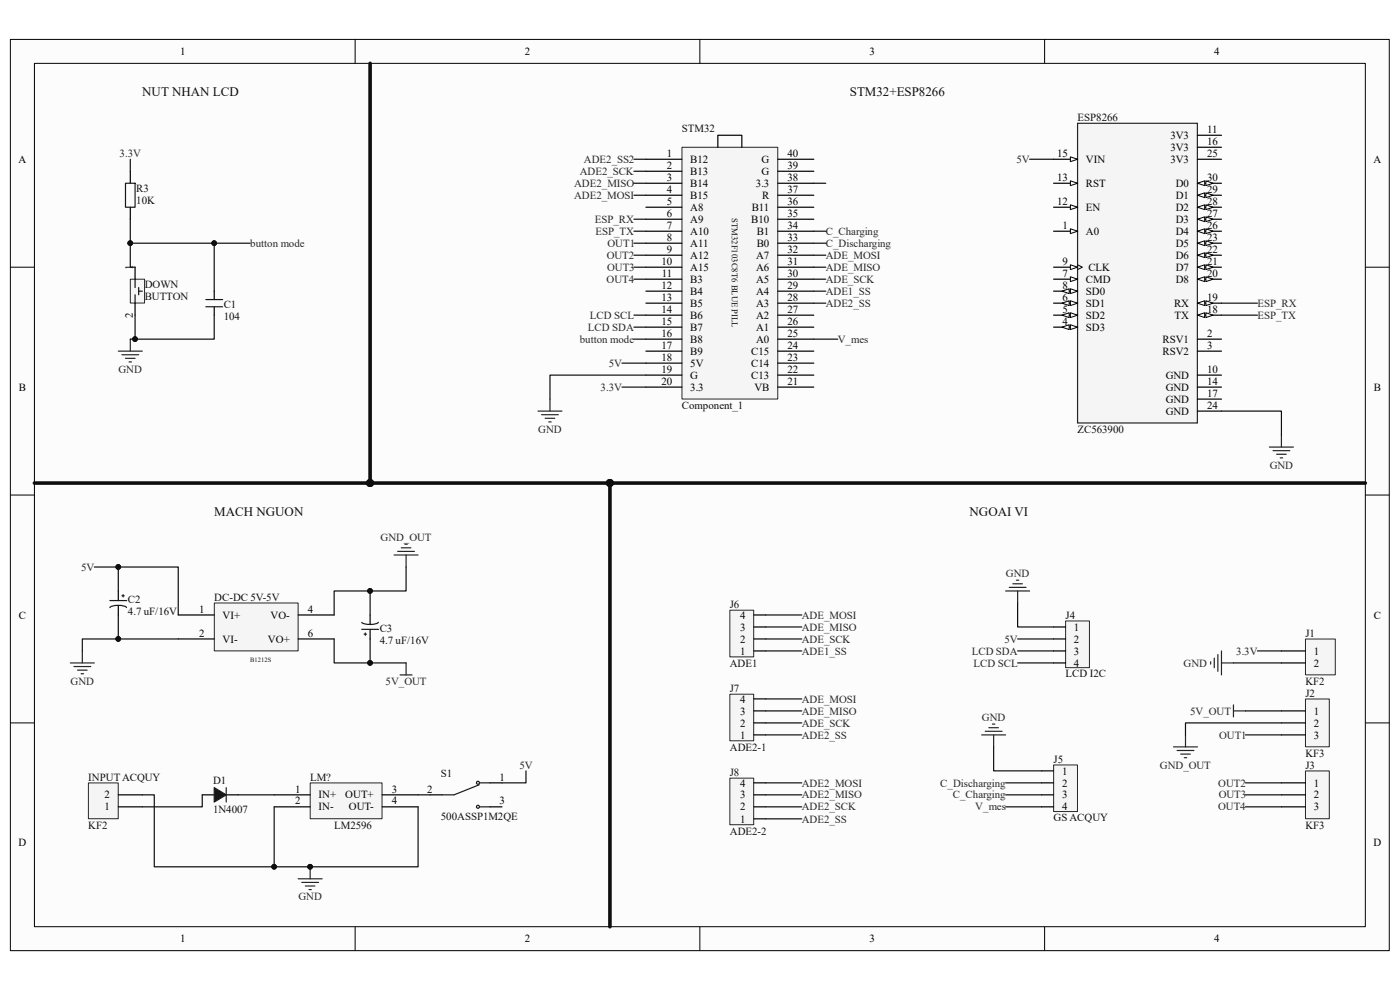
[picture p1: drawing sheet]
<svg xmlns="http://www.w3.org/2000/svg" width="594mm" height="420mm" viewBox="0 0 594 420" stroke-linecap="round" stroke-linejoin="round" font-family="sans-serif">
<path d="M4.4 16.8h585v386.5h-585z" fill="#fcfcfc"/>
<path d="M4.4 16.7h585v386.6h-585z" fill="none" stroke="#000" stroke-width=".42"/>
<path d="M14.6 26.9h564.7v366.2h-564.7z" fill="#fcfcfc"/>
<g fill="none" stroke="#000" stroke-width=".42">
<path d="M150.7 16.7v10.2M296.9 16.7v10.2M443.2 16.7v10.2M14.6 26.9h564.7v366.2h-564.7zM4.4 113.4h10.2M579.3 113.4h10.2M4.4 210h10.2M579.3 210h10.2M4.4 306.7h10.2M579.3 306.7h10.2M150.7 393.2v10.2M296.9 393.2v10.2"/>
<path d="M443.2 393.2v10.2"/>
</g>
<path d="M289.4 62.5h40.6v106.8h-40.6z" fill="#f5f5f5"/>
<path d="M289.3 62.5h40.7v106.8h-40.7z" fill="none" stroke="#262626" stroke-width=".42"/>
<g fill="none" stroke="#000" stroke-width=".51">
<path d="M274 67.6h15.3M274 72.7h15.3M274 77.7h15.3M304.6 62.5v-5.1h10.1v5.1M330 67.6h15.3M330 72.7h15.3M330 77.7h15.3M274 82.8h15.3M274 87.9h15.3M274 93h15.3M274 98.1h15.3M330 82.8h15.3"/>
<path d="M330 87.9h15.3M330 93h15.3M330 98.1h15.3M274 103.2h15.3M274 108.3h15.3M274 113.4h15.3M274 118.4h15.3M330 103.2h15.3M330 108.3h15.3M330 113.4h15.3M330 118.4h15.3M274 123.5h15.3"/>
<path d="M274 128.6h15.3M274 133.7h15.3M274 138.8h15.3M330 123.5h15.3M330 128.6h15.3M330 133.7h15.3M330 138.8h15.3M274 143.9h15.3M274 149h15.3M274 154.1h15.3M274 159.1h15.3M330 143.9h15.3"/>
<path d="M330 149h15.3M330 154.1h15.3M330 159.1h15.3M274 164.2h15.3M330 164.2h15.3"/>
</g>
<path d="M426.7 250.7h10.2M428.2 249.2h7.1M429.7 247.7h4.1M431.3 246.1h1M431.8 250.7v5.1" fill="none" stroke="#262626" stroke-width=".51"/>
<path d="M55.3 118.5h6v10.1h-6z" fill="#f5f5f5"/>
<path d="M55.3 118.4h6v10.2h-6z" fill="none" stroke="#262626" stroke-width=".42"/>
<path d="M57.3 118.4v3.6M57.3 125.1v3.5M58.8 122v3.1M58.8 123.5h1.6" fill="none" stroke="#151515" stroke-width=".51"/>
<path d="M55.3 72.7v5M55.3 87.9v5.1M57.3 113.4v5M57.3 128.6v5.1" fill="none" stroke="#000" stroke-width=".51"/>
<path d="M53.2 77.7h4.1v10.2h-4.1z" fill="none" stroke="#1c1c1c" stroke-width=".51"/>
<path d="M50.2 149h10.2M51.7 150.5h7.1M53.2 152h4.1M54.8 153.5h1M55.3 143.9v5.1" fill="none" stroke="#262626" stroke-width=".51"/>
<path d="M447.1 324.6h10.1v19.7h-10.1z" fill="#f5f5f5"/>
<path d="M447 324.5h10.2v19.8h-10.2z" fill="none" stroke="#262626" stroke-width=".42"/>
<path d="M441.9 327h5.1M441.9 332.1h5.1M441.9 337.2h5.1M441.9 342.3h5.1" fill="none" stroke="#000" stroke-width=".51"/>
<path d="M416.5 311.8h10.2M418 310.2h7.1M419.6 308.7h4M421.1 307.2h1M421.6 311.8v5.1" fill="none" stroke="#262626" stroke-width=".51"/>
<path d="M452.2 263.5h10v19.8h-10z" fill="#f5f5f5"/>
<path d="M452.1 263.4h10.1v19.9h-10.1z" fill="none" stroke="#262626" stroke-width=".42"/>
<path d="M447 266h5.1M447 271.1h5.1M447 276.2h5.1M447 281.2h5.1" fill="none" stroke="#000" stroke-width=".51"/>
<path d="M457.2 52.3h50.8v127.1h-50.8z" fill-rule="evenodd" fill="#f5f5f5" stroke="#262626" stroke-width=".51"/>
<path d="M447 67.6h10.2" fill="none" stroke="#000" stroke-width=".51"/>
<path d="M454.1 66.5l3.1 1.1-3.1 1z" fill="#fcfcfc"/>
<path d="M454.1 66.5l3.1 1.1-3.1 1z" fill="none" stroke="#000" stroke-width=".42"/>
<path d="M447 77.7h10.2" fill="none" stroke="#000" stroke-width=".51"/>
<path d="M454.1 76.7l3.1 1-3.1 1.1z" fill="#fcfcfc"/>
<path d="M454.1 76.7l3.1 1-3.1 1.1z" fill="none" stroke="#000" stroke-width=".42"/>
<path d="M447 87.9h10.2" fill="none" stroke="#000" stroke-width=".51"/>
<path d="M454.1 86.9l3.1 1-3.1 1z" fill="#fcfcfc"/>
<path d="M454.1 86.9l3.1 1-3.1 1z" fill="none" stroke="#000" stroke-width=".42"/>
<path d="M447 98.1h10.2" fill="none" stroke="#000" stroke-width=".51"/>
<path d="M454.1 97.1l3.1 1-3.1 1z" fill="#fcfcfc"/>
<path d="M454.1 97.1l3.1 1-3.1 1zM457.2 112.3l2 1.1-2 1" fill="none" stroke="#000" stroke-width=".42"/>
<path d="M447 113.4h10.2" fill="none" stroke="#000" stroke-width=".51"/>
<path d="M454.1 112.3l3.1 1.1-3.1 1z" fill="#fcfcfc"/>
<path d="M454.1 112.3l3.1 1.1-3.1 1z" fill="none" stroke="#000" stroke-width=".42"/>
<path d="M447 118.4h10.2" fill="none" stroke="#000" stroke-width=".51"/>
<path d="M454.1 117.4l3.1 1-3.1 1.1z" fill="#fcfcfc"/>
<path d="M454.1 117.4l3.1 1-3.1 1.1z" fill="none" stroke="#000" stroke-width=".42"/>
<path d="M447 123.5h10.2" fill="none" stroke="#000" stroke-width=".51"/>
<path d="M454.1 122.5l3.1 1-3.1 1z" fill="#fcfcfc"/>
<path d="M454.1 122.5l3.1 1-3.1 1z" fill="none" stroke="#000" stroke-width=".42"/>
<path d="M450.6 123.5l3-1v2z" fill="#fcfcfc"/>
<path d="M450.6 123.5l3-1v2z" fill="none" stroke="#000" stroke-width=".42"/>
<path d="M447 128.6h10.2" fill="none" stroke="#000" stroke-width=".51"/>
<path d="M454.1 127.6l3.1 1-3.1 1z" fill="#fcfcfc"/>
<path d="M454.1 127.6l3.1 1-3.1 1z" fill="none" stroke="#000" stroke-width=".42"/>
<path d="M450.6 128.6l3-1v2z" fill="#fcfcfc"/>
<path d="M450.6 128.6l3-1v2z" fill="none" stroke="#000" stroke-width=".42"/>
<path d="M447 133.7h10.2" fill="none" stroke="#000" stroke-width=".51"/>
<path d="M454.1 132.7l3.1 1-3.1 1z" fill="#fcfcfc"/>
<path d="M454.1 132.7l3.1 1-3.1 1z" fill="none" stroke="#000" stroke-width=".42"/>
<path d="M450.6 133.7l3-1v2z" fill="#fcfcfc"/>
<path d="M450.6 133.7l3-1v2z" fill="none" stroke="#000" stroke-width=".42"/>
<path d="M447 138.8h10.2" fill="none" stroke="#000" stroke-width=".51"/>
<path d="M454.1 137.8l3.1 1-3.1 1z" fill="#fcfcfc"/>
<path d="M454.1 137.8l3.1 1-3.1 1z" fill="none" stroke="#000" stroke-width=".42"/>
<path d="M450.6 138.8l3-1v2z" fill="#fcfcfc"/>
<path d="M450.6 138.8l3-1v2z" fill="none" stroke="#000" stroke-width=".42"/>
<path d="M508.1 57.4h10.2M508.1 62.5h10.2M508.1 67.6h10.2M508.1 77.7h10.2" fill="none" stroke="#000" stroke-width=".51"/>
<path d="M508.1 77.7l3-1v2.1z" fill="#fcfcfc"/>
<path d="M508.1 77.7l3-1v2.1z" fill="none" stroke="#000" stroke-width=".42"/>
<path d="M511.6 76.7l3.1 1-3.1 1.1z" fill="#fcfcfc"/>
<path d="M511.6 76.7l3.1 1-3.1 1.1z" fill="none" stroke="#000" stroke-width=".42"/>
<path d="M508.1 82.8h10.2" fill="none" stroke="#000" stroke-width=".51"/>
<path d="M508.1 82.8l3-1v2z" fill="#fcfcfc"/>
<path d="M508.1 82.8l3-1v2z" fill="none" stroke="#000" stroke-width=".42"/>
<path d="M511.6 81.8l3.1 1-3.1 1z" fill="#fcfcfc"/>
<path d="M511.6 81.8l3.1 1-3.1 1z" fill="none" stroke="#000" stroke-width=".42"/>
<path d="M508.1 87.9h10.2" fill="none" stroke="#000" stroke-width=".51"/>
<path d="M508.1 87.9l3-1v2z" fill="#fcfcfc"/>
<path d="M508.1 87.9l3-1v2z" fill="none" stroke="#000" stroke-width=".42"/>
<path d="M511.6 86.9l3.1 1-3.1 1z" fill="#fcfcfc"/>
<path d="M511.6 86.9l3.1 1-3.1 1z" fill="none" stroke="#000" stroke-width=".42"/>
<path d="M508.1 93h10.2" fill="none" stroke="#000" stroke-width=".51"/>
<path d="M508.1 93l3-1v2z" fill="#fcfcfc"/>
<path d="M508.1 93l3-1v2z" fill="none" stroke="#000" stroke-width=".42"/>
<path d="M511.6 92l3.1 1-3.1 1z" fill="#fcfcfc"/>
<path d="M511.6 92l3.1 1-3.1 1z" fill="none" stroke="#000" stroke-width=".42"/>
<path d="M508.1 98.1h10.2" fill="none" stroke="#000" stroke-width=".51"/>
<path d="M508.1 98.1l3-1v2z" fill="#fcfcfc"/>
<path d="M508.1 98.1l3-1v2z" fill="none" stroke="#000" stroke-width=".42"/>
<path d="M511.6 97.1l3.1 1-3.1 1z" fill="#fcfcfc"/>
<path d="M511.6 97.1l3.1 1-3.1 1z" fill="none" stroke="#000" stroke-width=".42"/>
<path d="M508.1 103.2h10.2" fill="none" stroke="#000" stroke-width=".51"/>
<path d="M508.1 103.2l3-1v2z" fill="#fcfcfc"/>
<path d="M508.1 103.2l3-1v2z" fill="none" stroke="#000" stroke-width=".42"/>
<path d="M511.6 102.2l3.1 1-3.1 1z" fill="#fcfcfc"/>
<path d="M511.6 102.2l3.1 1-3.1 1z" fill="none" stroke="#000" stroke-width=".42"/>
<path d="M508.1 108.3h10.2" fill="none" stroke="#000" stroke-width=".51"/>
<path d="M508.1 108.3l3-1.1v2.1z" fill="#fcfcfc"/>
<path d="M508.1 108.3l3-1.1v2.1z" fill="none" stroke="#000" stroke-width=".42"/>
<path d="M511.6 107.2l3.1 1.1-3.1 1z" fill="#fcfcfc"/>
<path d="M511.6 107.2l3.1 1.1-3.1 1z" fill="none" stroke="#000" stroke-width=".42"/>
<path d="M508.1 113.4h10.2" fill="none" stroke="#000" stroke-width=".51"/>
<path d="M508.1 113.4l3-1.1v2.1z" fill="#fcfcfc"/>
<path d="M508.1 113.4l3-1.1v2.1z" fill="none" stroke="#000" stroke-width=".42"/>
<path d="M511.6 112.3l3.1 1.1-3.1 1z" fill="#fcfcfc"/>
<path d="M511.6 112.3l3.1 1.1-3.1 1z" fill="none" stroke="#000" stroke-width=".42"/>
<path d="M508.1 118.4h10.2" fill="none" stroke="#000" stroke-width=".51"/>
<path d="M508.1 118.4l3-1v2.1z" fill="#fcfcfc"/>
<path d="M508.1 118.4l3-1v2.1z" fill="none" stroke="#000" stroke-width=".42"/>
<path d="M511.6 117.4l3.1 1-3.1 1.1z" fill="#fcfcfc"/>
<path d="M511.6 117.4l3.1 1-3.1 1.1z" fill="none" stroke="#000" stroke-width=".42"/>
<path d="M508.1 128.6h10.2" fill="none" stroke="#000" stroke-width=".51"/>
<path d="M508.1 128.6l3-1v2z" fill="#fcfcfc"/>
<path d="M508.1 128.6l3-1v2z" fill="none" stroke="#000" stroke-width=".42"/>
<path d="M511.6 127.6l3.1 1-3.1 1z" fill="#fcfcfc"/>
<path d="M511.6 127.6l3.1 1-3.1 1z" fill="none" stroke="#000" stroke-width=".42"/>
<path d="M508.1 133.7h10.2" fill="none" stroke="#000" stroke-width=".51"/>
<path d="M508.1 133.7l3-1v2z" fill="#fcfcfc"/>
<path d="M508.1 133.7l3-1v2z" fill="none" stroke="#000" stroke-width=".42"/>
<path d="M511.6 132.7l3.1 1-3.1 1z" fill="#fcfcfc"/>
<path d="M511.6 132.7l3.1 1-3.1 1z" fill="none" stroke="#000" stroke-width=".42"/>
<path d="M508.1 143.9h10.2M508.1 149h10.2M508.1 159.1h10.2M508.1 164.2h10.2M508.1 169.3h10.2M508.1 174.4h10.2" fill="none" stroke="#000" stroke-width=".51"/>
<path d="M228.3 174.4h10.1M229.8 175.9h7.1M231.3 177.5h4.1M232.8 179h1.1M233.3 169.3v5.1M538.6 189.7h10.2M540.1 191.2h7.2M541.7 192.7h4M543.2 194.2h1M543.7 184.6v5.1" fill="none" stroke="#262626" stroke-width=".51"/>
<path d="M91 255.9h35.5v20.2h-35.5z" fill="#f5f5f5"/>
<path d="M90.9 255.8h35.6v20.3h-35.6z" fill="none" stroke="#262626" stroke-width=".42"/>
<path d="M75.6 271.1h15.3M75.6 260.9h15.3M126.5 271.1h15.3M126.5 260.9h15.3" fill="none" stroke="#000" stroke-width=".51"/>
<path d="M167.2 235.5h10.2M168.7 233.9h7.2M170.3 232.4h4M171.8 230.9h1M172.3 235.5v5M34.9 276.2v5M29.8 281.2h10.2M31.4 282.8h7.1M32.9 284.3h4.1M34.4 285.8h1M169.8 286.3h5M172.3 281.2v5.1" fill="none" stroke="#262626" stroke-width=".51"/>
<path d="M553.9 296.6h10.1v20.2h-10.1z" fill="#f5f5f5"/>
<path d="M553.9 296.5h10.1v20.3h-10.1z" fill="none" stroke="#262626" stroke-width=".42"/>
<path d="M543.7 301.6h10.2M543.7 306.7h10.2M543.7 311.8h10.2" fill="none" stroke="#000" stroke-width=".51"/>
<path d="M553.9 327.1h10.1v20.2h-10.1z" fill="#f5f5f5"/>
<path d="M553.9 327.1h10.1v20.2h-10.1z" fill="none" stroke="#262626" stroke-width=".42"/>
<path d="M543.7 332.1h10.2M543.7 337.2h10.2M543.7 342.3h10.2" fill="none" stroke="#000" stroke-width=".51"/>
<path d="M553.9 271.1h12.6v15.2h-12.6z" fill="#f5f5f5"/>
<path d="M553.9 271.1h12.6v15.2h-12.6z" fill="none" stroke="#262626" stroke-width=".42"/>
<path d="M543.7 276.2h10.2M543.7 281.2h10.2" fill="none" stroke="#000" stroke-width=".51"/>
<path d="M515.2 279.2v4.1M516.7 277.7v7.1M518.3 276.2v10.1M513.7 280.7v1.1M518.3 281.2h5M523.3 299.1v5M497.9 316.9h10.2M499.4 318.4h7.2M501 319.9h4M503 311.8v5.1M523.3 301.6h5.1M502.5 321.4h1" fill="none" stroke="#262626" stroke-width=".51"/>
<path d="M37.5 332.2h12.7v15.1h-12.7z" fill="#f5f5f5"/>
<path d="M37.5 332.1h12.7v15.2h-12.7z" fill="none" stroke="#262626" stroke-width=".42"/>
<path d="M50.2 337.2h10.2M85.8 337.2h5.1M96 337.2h5.1M50.2 342.3h10.2" fill="none" stroke="#000" stroke-width=".51"/>
<path d="M126.5 372.8h10.2M128 374.4h7.2M129.6 375.9h4M131.1 377.4h1M131.6 367.7v5.1" fill="none" stroke="#262626" stroke-width=".51"/>
<circle cx="131.6" cy="367.7" r=".99" fill="#0e0e0e" stroke="#0e0e0e" stroke-width=".42"/>
<path d="M90.9 334.2l5.1 3-5.1 3.1z" fill="#1c1c1c"/>
<path d="M90.9 334.2l5.1 3-5.1 3.1zM96 334.2v6.1" fill="none" stroke="#1c1c1c" stroke-width=".51"/>
<path d="M131.7 332.2h30.4v15.1h-30.4z" fill="#f5f5f5"/>
<path d="M131.6 332.1h30.5v15.2h-30.5z" fill="none" stroke="#262626" stroke-width=".42"/>
<path d="M116.3 337.2h15.3M162.1 337.2h15.3M116.3 342.3h15.3M162.1 342.3h15.3" fill="none" stroke="#000" stroke-width=".51"/>
<path d="M309.7 258.9h10.1v19.8h-10.1z" fill="#f5f5f5"/>
<path d="M309.7 258.9h10.1v19.8h-10.1z" fill="none" stroke="#262626" stroke-width=".42"/>
<path d="M319.8 276.2h5.1M319.8 271.1h5.1M319.8 266h5.1M319.8 260.9h5.1" fill="none" stroke="#000" stroke-width=".51"/>
<path d="M309.7 294.6h10.1v19.7h-10.1z" fill="#f5f5f5"/>
<path d="M309.7 294.5h10.1v19.8h-10.1z" fill="none" stroke="#262626" stroke-width=".42"/>
<g fill="none" stroke="#000" stroke-width=".51">
<path d="M90.9 123.5v3.6M90.9 130.1v3.6M50.2 250.7v4.1M50.2 256.8v4.1M157 260.9v4.1M157 267v4.1M319.8 296.5h5.1M319.8 311.8h5.1M319.8 306.7h5.1M319.8 301.6h5.1M182.5 337.2h5.1M207.9 332.1h5.1"/>
<path d="M207.9 342.3h5.1"/>
</g>
<g fill="none" stroke="#1c1c1c" stroke-width=".51">
<path d="M87.3 130.1h7.2M87.3 127.1h7.2M46.6 254.8h7.2M51.7 252.8h1M52.2 252.2v1.1M53.7 257.7a7.1 7.1 0 0 0-7.1 .1M153.5 267h7.1M154.5 269h1M155 268.5v1M160.5 264a7.4 7.4 0 0 1-7 .1M203.3 332.9l-10.7 4.3h-5M203.6 332.1h4.3"/>
<path d="M203.6 342.3h4.3"/>
<circle cx="202.8" cy="332.1" r=".64"/>
<circle cx="202.8" cy="342.3" r=".64"/>
</g>
<path d="M309.7 330.2h10.1v19.7h-10.1z" fill="#f5f5f5"/>
<path d="M309.7 330.1h10.1v19.8h-10.1z" fill="none" stroke="#262626" stroke-width=".42"/>
<path d="M319.8 337.2h5.1M319.8 332.1h5.1M319.8 347.4h5.1M319.8 342.3h5.1" fill="none" stroke="#000" stroke-width=".51"/>
<g fill="none" stroke="#0e0e0e" stroke-width=".51">
<path d="M55.3 67.6v5.1M269 67.6h5M269 72.7h5M269 77.7h5M345.3 77.7h5.1M436.9 67.6h10.1M55.3 93v20.4h2M269 98.1h5M269 93h5M269 82.8h5M345.3 98.1h5.1M55.3 103.2h35.6v20.3"/>
<path d="M90.9 103.2h15.3M269 103.2h5M269 118.4h5M269 113.4h5M269 108.3h5M345.3 103.2h5.1M345.3 118.4h5.1M345.3 113.4h5.1M345.3 108.3h5.1M57.3 133.7v10.2h-2M90.9 133.7v10.2h-33.6M269 133.7h5"/>
<path d="M269 138.8h5M345.3 123.5h5.1M345.3 128.6h5.1M518.3 133.7h15.2M518.3 128.6h15.2M263.9 154.1h10.1M269 143.9h5M274 159.1h-40.7v10.2M345.3 143.9h10.1M263.9 164.2h10.1M518.3 174.4h25.4v10.2M40 240.5h35.6v20.4"/>
<path d="M50.2 240.5v10.2M172.3 240.5v10.2h-15.3M431.8 255.8v10.2h15.2M50.2 260.9v10.2M75.6 271.1h-40.7v5.1M141.8 260.9v-10.2h15.2v10.2M141.8 271.1v10.1h15.2v-10.1M324.9 271.1h15.3M324.9 276.2h15.3M324.9 260.9h15.3M324.9 266h15.3M431.8 271.1h15.2"/>
<path d="M431.8 276.2h15.2M533.5 276.2h10.2M157 281.2h15.3M324.9 296.5h15.3M431.8 281.2h15.2M523.3 281.2h20.4M324.9 301.6h15.3M324.9 311.8h15.3M324.9 306.7h15.3M421.6 316.9v10.1h20.3M528.4 301.6h15.3M528.4 311.8h15.3"/>
<path d="M543.7 306.7h-40.7v5.1M60.4 337.2h5.1v30.5h50.8v-25.4M85.8 337.2v5.1h-25.4M101.1 337.2h15.2M177.4 337.2h5.1M223.2 327v5.1h-10.2M324.9 332.1h15.3M324.9 337.2h15.3M426.7 332.1h15.2M426.7 337.2h15.2M528.4 332.1h15.3M528.4 337.2h15.3"/>
<path d="M177.4 342.3v25.4h-61.1M324.9 342.3h15.3M324.9 347.4h15.3M426.7 342.3h15.2M528.4 342.3h15.3"/>
</g>
<g fill="#0e0e0e" stroke="#0e0e0e" stroke-width=".42">
<circle cx="57.3" cy="143.9" r=".99"/>
<circle cx="50.2" cy="240.5" r=".99"/>
<circle cx="157" cy="250.7" r=".99"/>
<circle cx="157" cy="281.2" r=".99"/>
<circle cx="50.2" cy="271" r=".99"/>
<circle cx="90.9" cy="103.2" r=".99"/>
<circle cx="55.3" cy="103.2" r=".99"/>
<circle cx="116.3" cy="367.7" r=".99"/>
<circle cx="131.6" cy="367.7" r=".99"/>
<circle cx="157" cy="204.9" r="1.5"/>
<circle cx="258.8" cy="204.9" r="1.5"/>
</g>
<path d="M157 26.9v178M14.6 204.9h564.7M258.8 204.9v188.3" fill="none" stroke="#0e0e0e" stroke-width="1.5"/>
<g font-size="5.5" fill="#0e0e0e">
<text x="60.4" y="40.9">NUT NHAN LCD</text>
<text x="360.6" y="40.9">STM32+ESP8266</text>
<text x="90.9" y="219">MACH NGUON</text>
<text x="411.4" y="219">NGOAI VI</text>
</g>
<g font-size="4.6">
<text x="76.4" y="23.3">1</text>
<text x="222.7" y="23.3">2</text>
<text x="368.9" y="23.3">3</text>
<text x="515.2" y="23.3">4</text>
<text x="496.6" y="58.9">3V3</text>
<text x="512.2" y="56.4">11</text>
<text x="496.6" y="64">3V3</text>
<text x="512.2" y="61.5">16</text>
<text x="7.8" y="69.1">A</text>
<text x="283" y="66.6">1</text>
<text x="283" y="71.7">2</text>
<text x="292.9" y="69.1">B12</text>
<text x="323.1" y="69.1">G</text>
<text x="334.1" y="66.6">40</text>
<text x="334.1" y="71.7">39</text>
<text x="448.5" y="66.6">15</text>
<text x="460.8" y="69.1">VIN</text>
<text x="496.6" y="69.1">3V3</text>
<text x="512.2" y="66.6">25</text>
<text x="582.7" y="69.1">A</text>
<text x="283" y="76.7">3</text>
<text x="292.9" y="74.2">B13</text>
<text x="323.1" y="74.2">G</text>
<text x="334.1" y="76.7">38</text>
<text x="448.5" y="76.7">13</text>
<text x="512.2" y="76.7">30</text>
<text x="283" y="81.8">4</text>
<text x="292.9" y="79.3">B14</text>
<text x="320.7" y="79.3">3.3</text>
<text x="334.1" y="81.8">37</text>
<text x="460.8" y="79.3">RST</text>
<text x="498.9" y="79.3">D0</text>
<text x="512.2" y="81.8">29</text>
<text x="283" y="86.9">5</text>
<text x="292.9" y="84.4">B15</text>
<text x="292.9" y="89.5">A8</text>
<text x="319" y="89.5">B11</text>
<text x="323.4" y="84.4">R</text>
<text x="334.1" y="86.9">36</text>
<text x="448.5" y="86.9">12</text>
<text x="460.8" y="89.5">EN</text>
<text x="498.9" y="84.4">D1</text>
<text x="498.9" y="89.5">D2</text>
<text x="512.2" y="86.9">28</text>
<text x="283" y="92">6</text>
<text x="292.9" y="94.6">A9</text>
<text x="318.8" y="94.6">B10</text>
<text x="334.1" y="92">35</text>
<text x="498.9" y="94.6">D3</text>
<text x="512.2" y="92">27</text>
<text x="283" y="97.1">7</text>
<text x="292.9" y="99.7">A10</text>
<text x="321.1" y="99.7">B1</text>
<text x="334.1" y="97.1">34</text>
<text x="450.9" y="97.1">1</text>
<text x="460.8" y="99.7">A0</text>
<text x="498.9" y="99.7">D4</text>
<text x="512.2" y="97.1">26</text>
<text x="283" y="102.2">8</text>
<text x="283" y="107.3">9</text>
<text x="292.9" y="104.7">A11</text>
<text x="321.1" y="104.7">B0</text>
<text x="334.1" y="102.2">33</text>
<text x="334.1" y="107.3">32</text>
<text x="498.9" y="104.7">D5</text>
<text x="512.2" y="102.2">23</text>
<text x="512.2" y="107.3">22</text>
<text x="280.6" y="112.4">10</text>
<text x="292.9" y="109.8">A12</text>
<text x="320.8" y="109.8">A7</text>
<text x="334.1" y="112.4">31</text>
<text x="450.9" y="112.4">9</text>
<text x="498.9" y="109.8">D6</text>
<text x="512.2" y="112.4">21</text>
<text x="56.3" y="114.4" transform="rotate(-90 56.3 114.4)">1</text>
<text x="280.8" y="117.4">11</text>
<text x="292.9" y="114.9">A15</text>
<text x="292.9" y="120">B3</text>
<text x="320.8" y="114.9">A6</text>
<text x="320.8" y="120">A5</text>
<text x="334.1" y="117.4">30</text>
<text x="450.9" y="117.4">7</text>
<text x="460.8" y="120">CMD</text>
<text x="461.8" y="114.9">CLK</text>
<text x="498.9" y="114.9">D7</text>
<text x="498.9" y="120">D8</text>
<text x="512.2" y="117.4">20</text>
<text x="280.6" y="122.6">12</text>
<text x="292.9" y="125.1">B4</text>
<text x="320.8" y="125.1">A4</text>
<text x="334.1" y="122.6">29</text>
<text x="450.9" y="122.6">8</text>
<text x="460.8" y="125.1">SD0</text>
<text x="280.6" y="127.6">13</text>
<text x="292.9" y="130.2">B5</text>
<text x="320.8" y="130.2">A3</text>
<text x="334.1" y="127.6">28</text>
<text x="450.9" y="127.6">6</text>
<text x="460.8" y="130.2">SD1</text>
<text x="498.1" y="130.2">RX</text>
<text x="512.2" y="127.6">19</text>
<text x="56.3" y="135" transform="rotate(-90 56.3 135)">2</text>
<text x="280.6" y="132.7">14</text>
<text x="280.6" y="137.8">15</text>
<text x="292.9" y="135.3">B6</text>
<text x="320.8" y="135.3">A2</text>
<text x="334.1" y="132.7">27</text>
<text x="334.1" y="137.8">26</text>
<text x="450.9" y="132.7">5</text>
<text x="450.9" y="137.8">4</text>
<text x="460.8" y="135.3">SD2</text>
<text x="498.4" y="135.3">TX</text>
<text x="512.2" y="132.7">18</text>
<text x="280.6" y="142.9">16</text>
<text x="292.9" y="140.3">B7</text>
<text x="320.8" y="140.3">A1</text>
<text x="334.1" y="142.9">25</text>
<text x="460.8" y="140.3">SD3</text>
<text x="512.2" y="142.9">2</text>
<text x="280.6" y="148">17</text>
<text x="292.9" y="145.4">B8</text>
<text x="320.8" y="145.4">A0</text>
<text x="334.1" y="148">24</text>
<text x="493.3" y="145.4">RSV1</text>
<text x="512.2" y="148">3</text>
<text x="280.6" y="153.1">18</text>
<text x="292.9" y="150.5">B9</text>
<text x="292.9" y="155.6">5V</text>
<text x="318.8" y="150.5">C15</text>
<text x="318.8" y="155.6">C14</text>
<text x="334.1" y="153.1">23</text>
<text x="493.3" y="150.5">RSV2</text>
<text x="280.6" y="158.2">19</text>
<text x="292.9" y="160.7">G</text>
<text x="318.8" y="160.7">C13</text>
<text x="334.1" y="158.2">22</text>
<text x="494.6" y="160.7">GND</text>
<text x="512.2" y="158.2">10</text>
<text x="8" y="165.8">B</text>
<text x="280.6" y="163.2">20</text>
<text x="292.9" y="165.8">3.3</text>
<text x="320.1" y="165.8">VB</text>
<text x="334.1" y="163.2">21</text>
<text x="494.6" y="165.8">GND</text>
<text x="512.2" y="163.2">14</text>
<text x="582.9" y="165.8">B</text>
<text x="494.6" y="170.9">GND</text>
<text x="512.2" y="168.3">17</text>
<text x="512.2" y="173.4">24</text>
<text x="494.6" y="175.9">GND</text>
<text x="8" y="262.5">C</text>
<text x="84.5" y="259.9">1</text>
<text x="94.4" y="262.5">VI+</text>
<text x="114.8" y="262.5">VO-</text>
<text x="130.6" y="259.9">4</text>
<text x="314" y="262.5">4</text>
<text x="582.9" y="262.5">C</text>
<text x="314" y="267.5">3</text>
<text x="455.7" y="267.5">1</text>
<text x="84.5" y="270.1">2</text>
<text x="94.4" y="272.6">VI-</text>
<text x="113.7" y="272.6">VO+</text>
<text x="130.6" y="270.1">6</text>
<text x="314" y="272.6">2</text>
<text x="455.7" y="272.6">2</text>
<text x="314" y="277.7">1</text>
<text x="455.7" y="277.7">3</text>
<text x="557.4" y="277.7">1</text>
<text x="455.7" y="282.8">4</text>
<text x="557.4" y="282.8">2</text>
<text x="314" y="298.1">4</text>
<text x="314" y="303.2">3</text>
<text x="557.4" y="303.2">1</text>
<text x="314" y="308.2">2</text>
<text x="557.4" y="308.2">2</text>
<text x="314" y="313.3">1</text>
<text x="557.4" y="313.3">3</text>
<text x="450.6" y="328.6">1</text>
<text x="212" y="331.1">1</text>
<text x="314" y="333.7">4</text>
<text x="450.6" y="333.7">2</text>
<text x="557.4" y="333.7">1</text>
<text x="44.3" y="338.8">2</text>
<text x="125.2" y="336.2">1</text>
<text x="125.2" y="341.3">2</text>
<text x="135.2" y="338.8">IN+</text>
<text x="146.5" y="338.8">OUT+</text>
<text x="166.2" y="341.3">4</text>
<text x="166.2" y="336.2">3</text>
<text x="181.2" y="336.2">2</text>
<text x="212" y="341.3">3</text>
<text x="314" y="338.8">3</text>
<text x="450.6" y="338.8">3</text>
<text x="557.4" y="338.8">2</text>
<text x="44.3" y="343.8">1</text>
<text x="135.2" y="343.8">IN-</text>
<text x="148" y="343.8">OUT-</text>
<text x="314" y="343.8">2</text>
<text x="450.6" y="343.8">4</text>
<text x="557.4" y="343.8">3</text>
<text x="314" y="349">1</text>
<text x="7.8" y="359.1">D</text>
<text x="582.7" y="359.1">D</text>
<text x="76.4" y="399.8">1</text>
<text x="222.7" y="399.8">2</text>
<text x="368.9" y="399.8">3</text>
<text x="515.2" y="399.8">4</text>
</g>
<g font-size="4.6" fill="#0e0e0e">
<text x="457.2" y="51.3">ESP8266</text>
<text x="289.3" y="55.9">STM32</text>
<text x="57.8" y="81.3">R3</text>
<text x="57.8" y="86.4">10K</text>
<text x="61.4" y="122">DOWN</text>
<text x="61.4" y="127.1">BUTTON</text>
<text x="95" y="130.7">C1</text>
<text x="95" y="135.8">104</text>
<text x="289.3" y="173.4">Component_1</text>
<text x="457.2" y="183.6">ZC563900</text>
<text x="54.3" y="255.8">C2</text>
<text x="90.9" y="254.8">DC-DC 5V-5V</text>
<text x="309.7" y="257.9">J6</text>
<text x="54.3" y="260.9">4.7 uF/16V</text>
<text x="452.1" y="262.5">J4</text>
<text x="161.1" y="268.1">C3</text>
<text x="161.1" y="273.1">4.7 uF/16V</text>
<text x="553.9" y="270.1">J1</text>
<text x="309.7" y="282.8">ADE1</text>
<text x="452.1" y="287.4">LCD I2C</text>
<text x="309.7" y="293.5">J7</text>
<text x="553.9" y="290.4">KF2</text>
<text x="553.9" y="295.5">J2</text>
<text x="309.7" y="318.4">ADE2-1</text>
<text x="447" y="323.5">J5</text>
<text x="553.9" y="321">KF3</text>
<text x="187" y="329.6">S1</text>
<text x="309.7" y="329.1">J8</text>
<text x="553.9" y="326.1">J3</text>
<text x="37.5" y="331.1">INPUT ACQUY</text>
<text x="90.4" y="332.7">D1</text>
<text x="131.6" y="331.1">LM?</text>
<text x="90.4" y="344.8">1N4007</text>
<text x="187" y="347.9">500ASSP1M2QE</text>
<text x="37.5" y="351.5">KF2</text>
<text x="141.8" y="351.5">LM2596</text>
<text x="447" y="348.4">GS ACQUY</text>
<text x="553.9" y="351.5">KF3</text>
<text x="309.7" y="354">ADE2-2</text>
</g>
<g font-size="4.6" fill="#262626">
<text x="50.8" y="66.6">3.3V</text>
<text x="247.7" y="69.1">ADE2_SS2</text>
<text x="431.3" y="69.1">5V</text>
<text x="246" y="74.2">ADE2_SCK</text>
<text x="243.6" y="79.3">ADE2_MISO</text>
<text x="243.5" y="84.4">ADE2_MOSI</text>
<text x="252.4" y="94.6">ESP_RX</text>
<text x="252.7" y="99.7">ESP_TX</text>
<text x="350.4" y="99.7">C_Charging</text>
<text x="106.2" y="104.7">button mode</text>
<text x="257.8" y="104.7">OUT1</text>
<text x="350.4" y="104.7">C_Discharging</text>
<text x="257.4" y="109.8">OUT2</text>
<text x="350.4" y="109.8">ADE_MOSI</text>
<text x="257.4" y="120">OUT4</text>
<text x="257.6" y="114.9">OUT3</text>
<text x="350.4" y="120">ADE_SCK</text>
<text x="350.4" y="114.9">ADE_MISO</text>
<text x="350.4" y="125.1">ADE1_SS</text>
<text x="350.4" y="130.2">ADE2_SS</text>
<text x="533.5" y="130.2">ESP_RX</text>
<text x="250.3" y="135.3">LCD SCL</text>
<text x="533.5" y="135.3">ESP_TX</text>
<text x="249.5" y="140.3">LCD SDA</text>
<text x="246" y="145.4">button mode</text>
<text x="355.4" y="145.4">V_mes</text>
<text x="258.3" y="155.6">5V</text>
<text x="50.3" y="158.2">GND</text>
<text x="254.8" y="165.8">3.3V</text>
<text x="228.4" y="183.6">GND</text>
<text x="538.7" y="198.8">GND</text>
<text x="161.5" y="229.4">GND_OUT</text>
<text x="34.5" y="242.1">5V</text>
<text x="426.8" y="244.6">GND</text>
<text x="340.2" y="262.5">ADE_MOSI</text>
<text x="340.2" y="267.5">ADE_MISO</text>
<text x="340.2" y="272.6">ADE_SCK</text>
<text x="426.2" y="272.6">5V</text>
<text x="340.2" y="277.7">ADE1_SS</text>
<text x="412.3" y="277.7">LCD SDA</text>
<text x="524.5" y="277.7">3.3V</text>
<text x="413.1" y="282.8">LCD SCL</text>
<text x="502.2" y="282.8">GND</text>
<text x="30" y="290.4">GND</text>
<text x="163.6" y="290.4">5V_OUT</text>
<text x="340.2" y="298.1">ADE_MOSI</text>
<text x="340.2" y="303.2">ADE_MISO</text>
<text x="416.6" y="305.7">GND</text>
<text x="505" y="303.2">5V_OUT</text>
<text x="340.2" y="308.2">ADE_SCK</text>
<text x="340.2" y="313.3">ADE2_SS</text>
<text x="517.3" y="313.3">OUT1</text>
<text x="220.4" y="326.1">5V</text>
<text x="492.1" y="326.1">GND_OUT</text>
<text x="340.2" y="333.7">ADE2_MOSI</text>
<text x="399" y="333.7">C_Discharging</text>
<text x="516.9" y="333.7">OUT2</text>
<text x="340.2" y="338.8">ADE2_MISO</text>
<text x="404.3" y="338.8">C_Charging</text>
<text x="517.1" y="338.8">OUT3</text>
<text x="340.2" y="343.8">ADE2_SCK</text>
<text x="413.8" y="343.8">V_mes</text>
<text x="516.9" y="343.8">OUT4</text>
<text x="340.2" y="349">ADE2_SS</text>
<text x="126.6" y="382">GND</text>
</g>
<text font-size="3.7" fill="#0e0e0e" x="310.5" y="92.5" transform="rotate(90 310.5 92.5)">STM32F103C8T6 BLUE PILL</text>
<text font-size="2.8" fill="#0e0e0e" x="106.2" y="280.7">B1212S</text>
</svg>
